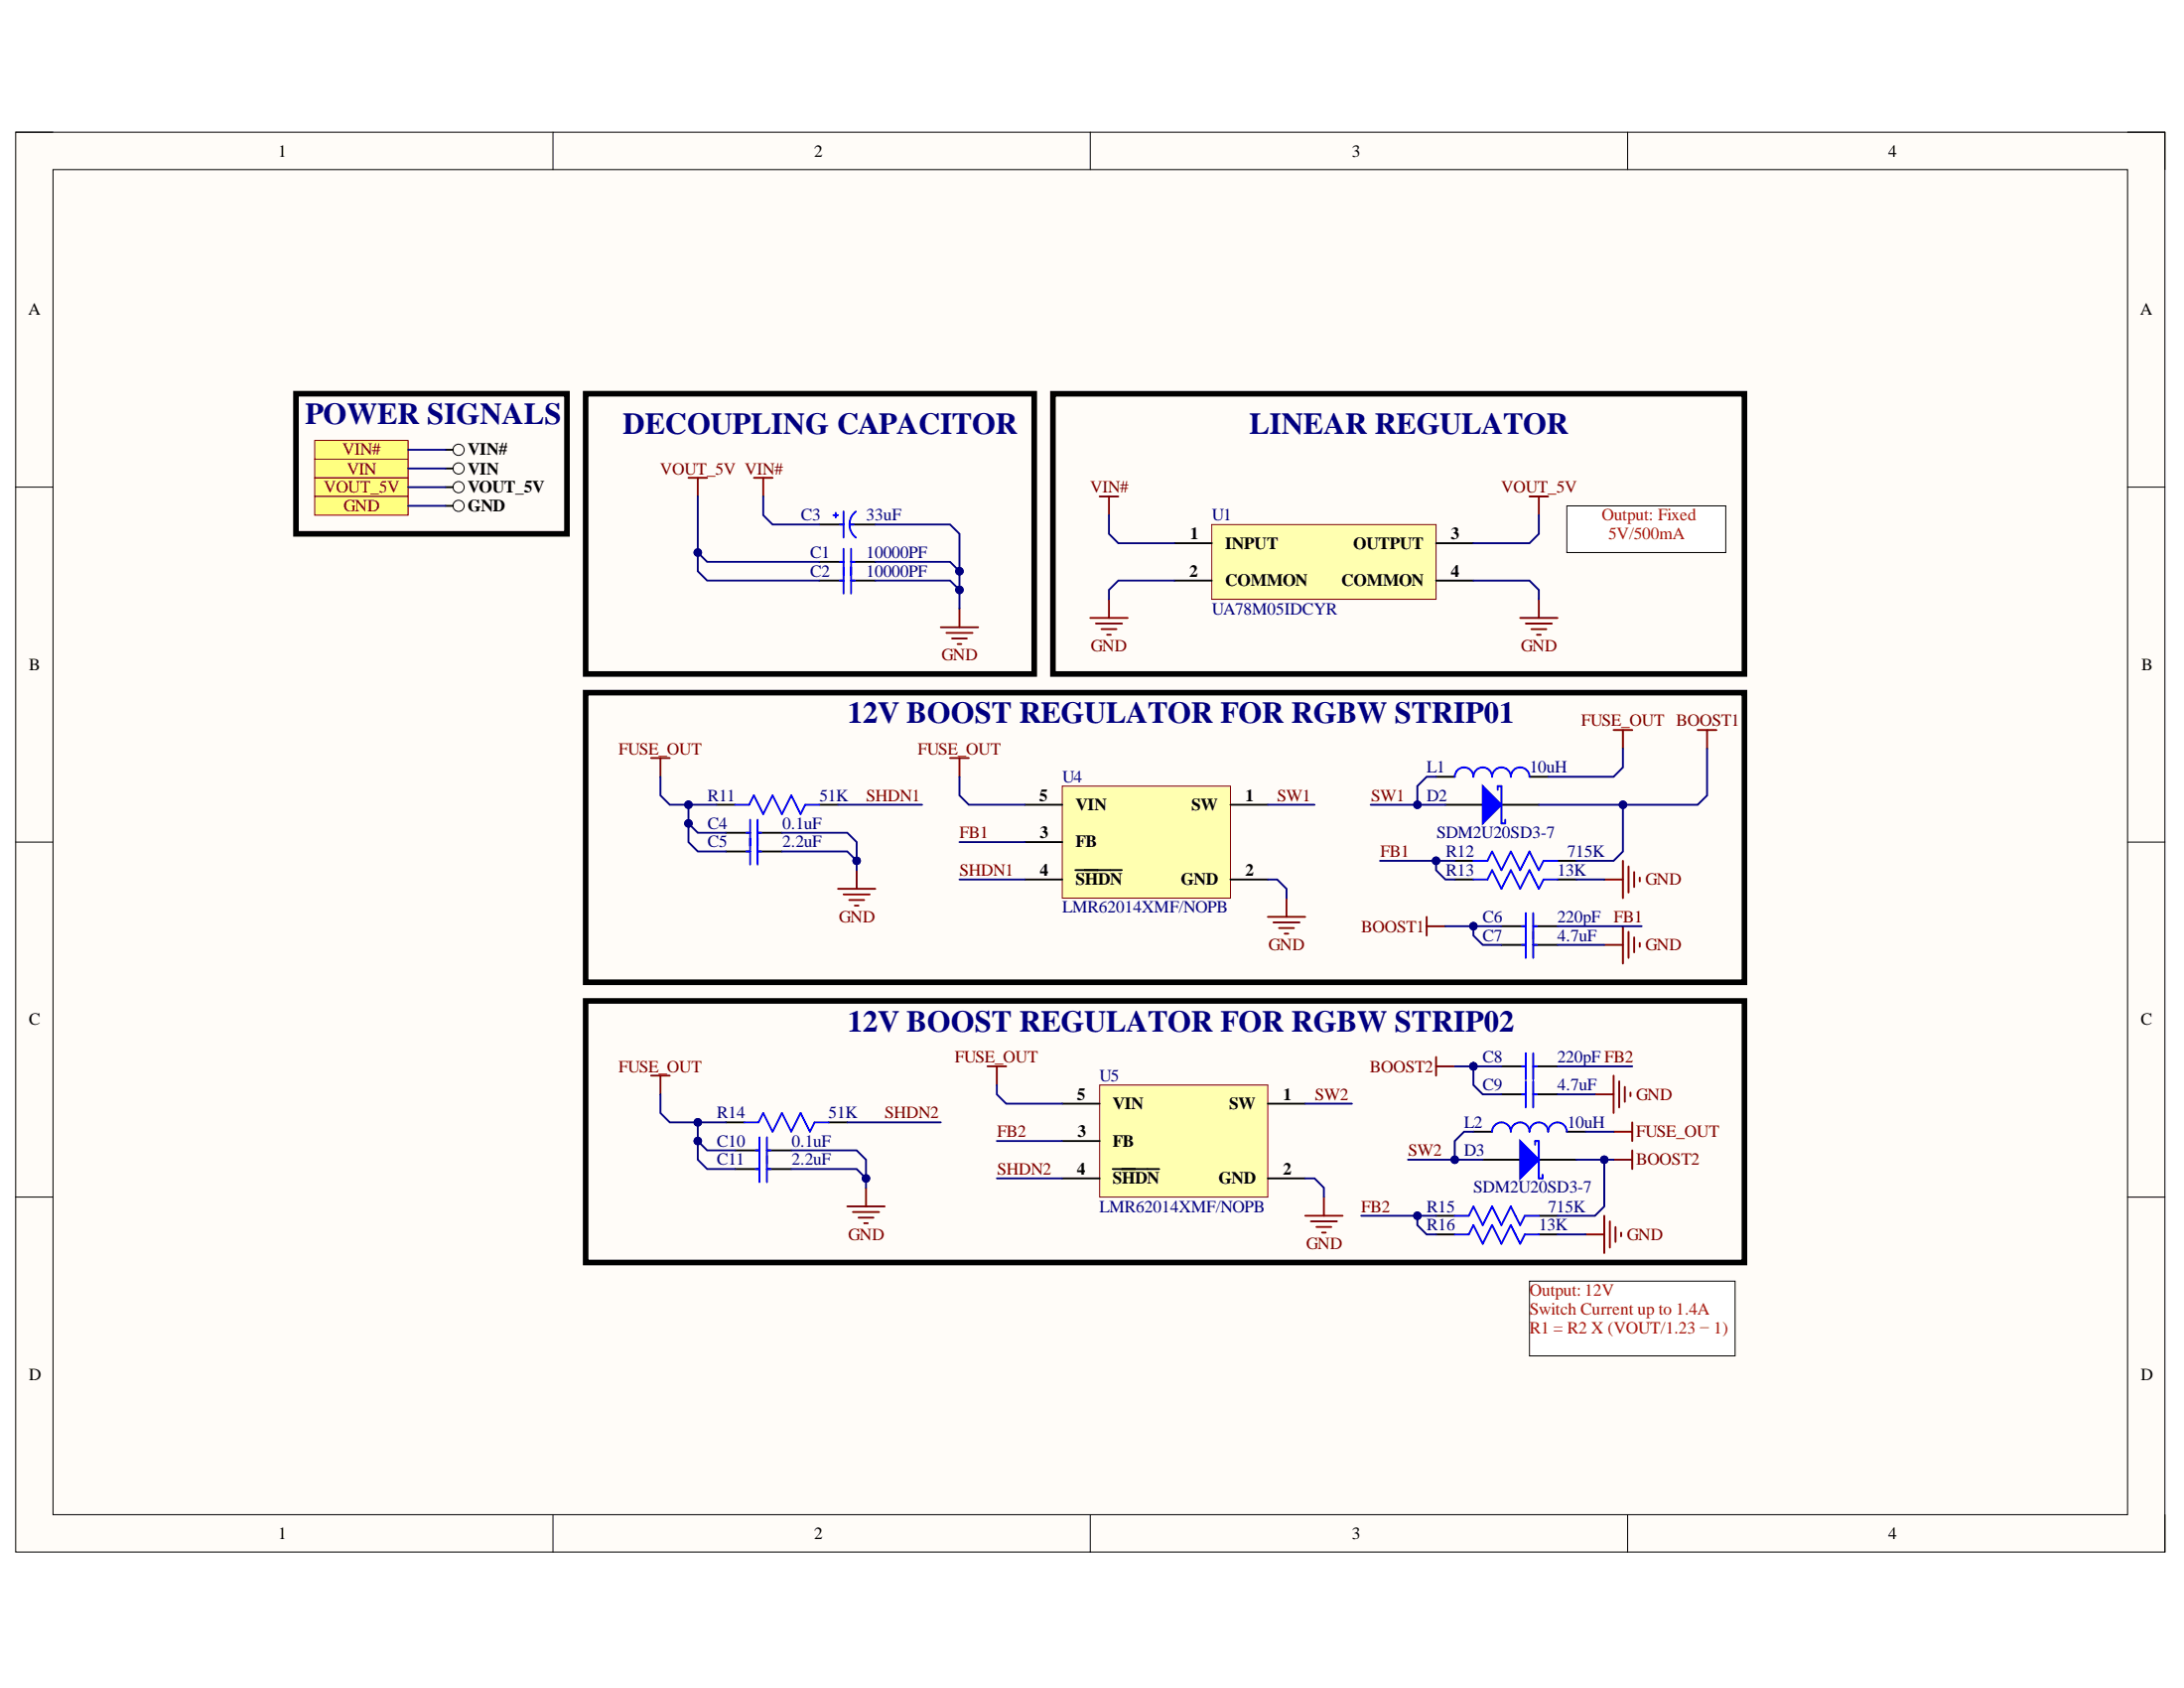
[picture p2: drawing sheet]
<svg xmlns="http://www.w3.org/2000/svg" width="279mm" height="216mm" viewBox="0 0 279 216" stroke-linecap="round" stroke-linejoin="round" font-family="sans-serif">
<path d="M2 16.9h275v181.6h-275z" fill-rule="evenodd" fill="#fffcf8"/>
<path d="M2 16.9h275v181.6h-275z" fill="none" stroke="#000" stroke-width=".13"/>
<path d="M6.8 21.7h265.4v172h-265.4z" fill-rule="evenodd" fill="#fffcf8"/>
<g fill="none" stroke="#000" stroke-width=".13">
<path d="M2 16.9h4.8M70.7 16.9v4.8M139.5 16.9v4.8M208.2 16.9v4.8M272.2 16.9h4.8v4.8M6.8 21.7h265.4v172h-265.4zM2 62.3h4.8M272.2 62.3h4.8M2 107.7h4.8M272.2 107.7h4.8M2 153.1h4.8M272.2 153.1h4.8"/>
<path d="M70.7 193.7v4.8M139.5 193.7v4.8M208.2 193.7v4.8M277 193.7v4.8"/>
</g>
<path d="M155 67.1h28.7v9.5h-28.7z" fill-rule="evenodd" fill="#ffffb0"/>
<path d="M155 67.1h28.7v9.5h-28.7z" fill="none" stroke="#800000" stroke-width=".13"/>
<path d="M150.2 69.5h4.8M150.2 74.3h4.8M183.7 69.5h4.8M183.7 74.3h4.8" fill="none" stroke="#000" stroke-width=".24"/>
<g fill="none" stroke="#800000" stroke-width=".24">
<path d="M88.1 61.1h2.4M89.3 61.1v2.4M96.4 61.1h2.4M97.6 61.1v2.4M122.7 77.8v2.4M139.5 79h4.8M140.2 79.8h3.3M140.7 63.5h2.4M141.9 63.5v2.4M141.9 76.6v2.4M194.5 79h4.8M195.2 79.8h3.3"/>
<path d="M195.7 63.5h2.4M196.9 63.5v2.4M196.9 76.6v2.4M120.4 80.2h4.7M121.1 80.9h3.3M121.8 81.7h1.9M122.5 82.4h.5M140.9 80.5h1.9M141.6 81.2h.5M195.9 80.5h1.9M196.6 81.2h.5"/>
</g>
<path d="M200.4 64.7h20.4v6h-20.4z" fill-rule="evenodd" fill="#fff"/>
<path d="M200.4 64.7h20.4v6h-20.4z" fill="none" stroke="#000" stroke-width=".13"/>
<path d="M37.9 50.4h34.6v17.9h-34.6zM74.9 50.4h57.4v35.8h-57.4zM134.7 50.4h88.5v35.8h-88.5z" fill="none" stroke="#000" stroke-width=".72"/>
<path d="M104.8 67.1h3.1M108.9 67.1h3.1" fill="none" stroke="#000" stroke-width=".24"/>
<path d="M106.6 65.9h.6M106.9 65.6v.6M107.4 67.1h.5M107.9 65.4v3.4M108.7 67.1h.5M109.5 65.4a2.11 2.11 0 0 0 0 3.4" fill="none" stroke="#00f" stroke-width=".24"/>
<path d="M40.3 61.1h11.9v2.4h-11.9z" fill-rule="evenodd" fill="#ffff80"/>
<path d="M40.3 61.1h11.9v2.4h-11.9z" fill="none" stroke="#800000" stroke-width=".13"/>
<circle cx="58.7" cy="62.3" r=".72" fill="none" stroke="#000" stroke-width=".13"/>
<path d="M57 62.3h1" fill="none" stroke="#000" stroke-width=".24"/>
<path d="M40.3 63.5h11.9v2.4h-11.9z" fill-rule="evenodd" fill="#ffff80"/>
<path d="M40.3 63.5h11.9v2.4h-11.9z" fill="none" stroke="#800000" stroke-width=".13"/>
<circle cx="58.7" cy="64.7" r=".72" fill="none" stroke="#000" stroke-width=".13"/>
<path d="M57 64.7h1" fill="none" stroke="#000" stroke-width=".24"/>
<path d="M40.3 56.3h11.9v2.4h-11.9z" fill-rule="evenodd" fill="#ffff80"/>
<path d="M40.3 56.3h11.9v2.4h-11.9z" fill="none" stroke="#800000" stroke-width=".13"/>
<circle cx="58.7" cy="57.5" r=".72" fill="none" stroke="#000" stroke-width=".13"/>
<path d="M57 57.5h1M104.8 71.9h3.1M104.8 74.3h3.1M108.9 71.9h3.1M108.9 74.3h3.1" fill="none" stroke="#000" stroke-width=".24"/>
<path d="M107.4 71.9h.5M107.4 74.3h.5M107.9 70.2v5.7M108.9 70.2v5.7M108.9 71.9h.5M108.9 74.3h.5" fill="none" stroke="#00f" stroke-width=".24"/>
<path d="M135.9 100.5h21.5v14.4h-21.5z" fill-rule="evenodd" fill="#ffffb0"/>
<path d="M135.9 100.5h21.5v14.4h-21.5z" fill="none" stroke="#800000" stroke-width=".13"/>
<path d="M183.7 99.4h2.4M195.7 99.4h2.4M131.1 102.9h4.8M131.1 112.5h4.8M131.1 107.7h4.8M137.6 111.3h5.9M157.4 102.9h4.8M157.4 112.5h4.8M184.9 102.9h4.8M192.1 102.9h4.8" fill="none" stroke="#000" stroke-width=".24"/>
<path d="M107.2 113.7h4.8M107.9 114.4h3.4M108.6 115.1h2M109.4 115.8h.4M109.6 111.3v2.4" fill="none" stroke="#800000" stroke-width=".24"/>
<path d="M186.1 99.4a1.19 1.19 0 0 1 1.2-1.3 1.19 1.19 0 0 1 1.2 1.3 1.19 1.19 0 0 1 1.2-1.3 1.19 1.19 0 0 1 1.2 1.3 1.2 1.2 0 0 1 1.2-1.3 1.2 1.2 0 0 1 1.2 1.3 1.19 1.19 0 0 1 1.2-1.3 1.19 1.19 0 0 1 1.2 1.3" fill="none" stroke="#00f" stroke-width=".24"/>
<path d="M189.7 100.5l2.4 2.4-2.4 2.4z" fill="#00f"/>
<g fill="none" stroke="#00f" stroke-width=".24">
<path d="M94.1 102.9h1.7l.6-1.2 1.2 2.4 1.2-2.4 1.2 2.4 1.2-2.4 1.2 2.4 .6-1.2h1.8M95.5 108.9h.5M95.5 106.5h.5M96 104.8v5.8M96.9 104.8v5.8M96.9 108.9h.5M96.9 106.5h.5M188.5 110.1h1.8l.6-1.2 1.2 2.4 1.2-2.4 1.2 2.4 1.2-2.4 1.2 2.4 .6-1.2h1.8M188.5 112.5h1.8l.6-1.2 1.2 2.4 1.2-2.4 1.2 2.4 1.2-2.4 1.2 2.4 .6-1.2h1.8M189.7 100.5l2.4 2.4-2.4 2.4zM191.6 101v-.5h.5v4.8h.5v-.5M194.7 118.5h.5"/>
<path d="M195.2 116.8v5.7M196.1 116.8v5.7M196.1 118.5h.5M194.7 120.9h.5M196.1 120.9h.5"/>
</g>
<g fill="none" stroke="#800000" stroke-width=".24">
<path d="M217.2 93.4h2.4M218.4 93.4v2.4M162.2 117.3h4.8M162.9 118h3.4M163.6 118.7h1.9M164.3 119.4h.5M164.6 114.9v2.4M182.5 117.3v2.4M182.5 118.5h2.4M205.2 112.5h2.4M207.6 110.1v4.8M207.6 118.5v4.7"/>
<path d="M208.3 110.8v3.4M208.3 119.2v3.3M209.1 111.5v2M209.1 119.9v1.9M209.8 112.2v.5M205.2 120.9h2.4M209.8 120.6v.5"/>
</g>
<path d="M74.9 88.6h148.3v37h-148.3z" fill="none" stroke="#000" stroke-width=".72"/>
<g fill="none" stroke="#000" stroke-width=".24">
<path d="M91.7 102.9h2.4M92.9 108.9h3.1M92.9 106.5h3.1M96.9 108.9h3.1M96.9 106.5h3.1M104.8 102.9h2.4M186.1 110.1h2.4M186.1 112.5h2.4M192.1 118.5h3.1M196.1 118.5h3.2M199.3 110.1h2.4M199.3 112.5h2.4"/>
<path d="M192.1 120.9h3.1M196.1 120.9h3.2"/>
</g>
<path d="M40.3 58.7h11.9v2.4h-11.9z" fill-rule="evenodd" fill="#ffff80"/>
<path d="M40.3 58.7h11.9v2.4h-11.9z" fill="none" stroke="#800000" stroke-width=".13"/>
<circle cx="58.7" cy="59.9" r=".72" fill="none" stroke="#000" stroke-width=".13"/>
<path d="M57 59.9h1" fill="none" stroke="#000" stroke-width=".24"/>
<path d="M195.7 163.9h26.3v9.5h-26.3z" fill-rule="evenodd" fill="#fff"/>
<path d="M195.7 163.9h26.3v9.5h-26.3z" fill="none" stroke="#000" stroke-width=".13"/>
<path d="M83.3 97h2.4M84.5 97v2.3M121.5 97h2.4M122.7 97v2.3M206.4 93.4h2.4M207.6 93.4v2.4" fill="none" stroke="#800000" stroke-width=".24"/>
<path d="M140.7 138.8h21.5v14.3h-21.5z" fill-rule="evenodd" fill="#ffffb0"/>
<path d="M140.7 138.8h21.5v14.3h-21.5z" fill="none" stroke="#800000" stroke-width=".13"/>
<path d="M135.9 141.2h4.8M135.9 150.7h4.8M135.9 145.9h4.8M142.4 149.5h5.9M162.2 141.2h4.8M162.2 150.7h4.8M188.5 144.8h2.4M189.7 148.3h4.8M196.9 148.3h4.8M200.4 144.8h2.4" fill="none" stroke="#000" stroke-width=".24"/>
<g fill="none" stroke="#800000" stroke-width=".24">
<path d="M204 140h2.4M206.4 137.6v4.8M207.1 138.3v3.3M207.9 139v1.9M208.6 139.7v.5M108.4 154.3h4.8M109.1 155h3.4M109.8 155.7h1.9M110.6 156.5h.4M110.8 151.9v2.4M167 155.5h4.8M167.7 156.2h3.3"/>
<path d="M168.4 156.9h1.9M169.1 157.7h.5M169.4 153.1v2.4M202.8 157.9h2.4M205.2 155.5v4.8M206 156.2v3.4M206.7 156.9v1.9M207.4 157.7v.4"/>
</g>
<path d="M74.9 128h148.3v33.5h-148.3z" fill="none" stroke="#000" stroke-width=".72"/>
<path d="M190.9 144.8a1.2 1.2 0 0 1 1.2-1.2 1.2 1.2 0 0 1 1.2 1.2 1.19 1.19 0 0 1 1.2-1.2 1.19 1.19 0 0 1 1.2 1.2 1.19 1.19 0 0 1 1.2-1.2 1.19 1.19 0 0 1 1.2 1.2 1.19 1.19 0 0 1 1.2-1.2 1.19 1.19 0 0 1 1.1 1.2" fill="none" stroke="#00f" stroke-width=".24"/>
<path d="M194.5 145.9l2.4 2.4-2.4 2.4z" fill="#00f"/>
<g fill="none" stroke="#00f" stroke-width=".24">
<path d="M194.7 136.4h.5M194.7 140h.5M195.2 134.7v3.4M195.2 138.3v3.3M196.1 134.7v3.4M196.1 138.3v3.3M196.1 136.4h.5M196.1 140h.5M95.2 143.6h1.8l.6-1.2 1.2 2.3 1.2-2.3 1.2 2.3 1.2-2.3 1.2 2.3 .6-1.1h1.8M96.7 149.5h.5M96.7 147.1h.5M97.2 145.5v5.7"/>
<path d="M98.1 145.5v5.7M98.1 149.5h.5M98.1 147.1h.5M186.1 155.5h1.8l.6-1.2 1.2 2.4 1.2-2.4 1.2 2.4 1.2-2.4 1.2 2.4 .6-1.2h1.8M186.1 157.9h1.8l.6-1.2 1.2 2.4 1.2-2.4 1.2 2.4 1.2-2.4 1.2 2.4 .6-1.2h1.8M194.5 145.9l2.4 2.4-2.4 2.4zM196.4 146.4v-.5h.5v4.8h.4v-.5"/>
</g>
<g fill="none" stroke="#000" stroke-width=".24">
<path d="M192.1 136.4h3.1M192.1 140h3.1M196.1 136.4h3.2M196.1 140h3.2M92.9 143.6h2.3M94.1 149.5h3.1M94.1 147.1h3.1M98.1 149.5h3.1M98.1 147.1h3.1M106 143.6h2.4M183.7 155.5h2.4M183.7 157.9h2.4"/>
<path d="M196.9 155.5h2.4M196.9 157.9h2.4"/>
</g>
<path d="M83.3 137.6h2.4M84.5 137.6v2.4M126.3 136.4h2.4M127.5 136.4v2.4M183.7 135.2v2.4M183.7 136.4h2.4M206.4 148.3h2.4M206.4 144.8h2.4M208.8 143.6v2.3M208.8 147.1v2.4" fill="none" stroke="#800000" stroke-width=".24"/>
<path d="M207.6 102.9v6l-1.2 1.2h-4.7" fill="none" stroke="#000080" stroke-width=".24"/>
<circle cx="207.6" cy="102.9" r=".48" fill="#000080"/>
<circle cx="207.6" cy="102.9" r=".48" fill="none" stroke="#000080" stroke-width=".13"/>
<path d="M52.2 59.9h4.8M52.2 57.5h4.8M52.2 64.7h4.8M52.2 62.3h4.8M84.5 140v2.4l1.2 1.2h7.2" fill="none" stroke="#000080" stroke-width=".24"/>
<circle cx="89.3" cy="143.6" r=".48" fill="#000080"/>
<circle cx="89.3" cy="143.6" r=".48" fill="none" stroke="#000080" stroke-width=".13"/>
<path d="M84.5 99.3v2.4l1.2 1.2h6" fill="none" stroke="#000080" stroke-width=".24"/>
<circle cx="88.1" cy="102.9" r=".48" fill="#000080"/>
<circle cx="88.1" cy="102.9" r=".48" fill="none" stroke="#000080" stroke-width=".13"/>
<path d="M88.1 105.3v2.4l1.2 1.2h3.6" fill="none" stroke="#000080" stroke-width=".24"/>
<circle cx="88.1" cy="105.3" r=".48" fill="#000080"/>
<circle cx="88.1" cy="105.3" r=".48" fill="none" stroke="#000080" stroke-width=".13"/>
<path d="M88.1 102.9v2.4l1.2 1.2h3.6" fill="none" stroke="#000080" stroke-width=".24"/>
<circle cx="88.1" cy="102.9" r=".48" fill="#000080"/>
<circle cx="88.1" cy="102.9" r=".48" fill="none" stroke="#000080" stroke-width=".13"/>
<circle cx="88.1" cy="105.3" r=".48" fill="#000080"/>
<circle cx="88.1" cy="105.3" r=".48" fill="none" stroke="#000080" stroke-width=".13"/>
<path d="M89.3 145.9v2.4l1.2 1.2h3.6" fill="none" stroke="#000080" stroke-width=".24"/>
<circle cx="89.3" cy="145.9" r=".48" fill="#000080"/>
<circle cx="89.3" cy="145.9" r=".48" fill="none" stroke="#000080" stroke-width=".13"/>
<path d="M89.3 143.6v2.3l1.2 1.2h3.6" fill="none" stroke="#000080" stroke-width=".24"/>
<circle cx="89.3" cy="143.6" r=".48" fill="#000080"/>
<circle cx="89.3" cy="143.6" r=".48" fill="none" stroke="#000080" stroke-width=".13"/>
<circle cx="89.3" cy="145.9" r=".48" fill="#000080"/>
<circle cx="89.3" cy="145.9" r=".48" fill="none" stroke="#000080" stroke-width=".13"/>
<path d="M89.3 63.5v9.6l1.2 1.2h14.3" fill="none" stroke="#000080" stroke-width=".24"/>
<circle cx="89.3" cy="70.7" r=".48" fill="#000080"/>
<circle cx="89.3" cy="70.7" r=".48" fill="none" stroke="#000080" stroke-width=".13"/>
<path d="M89.3 70.7l1.2 1.2h14.3" fill="none" stroke="#000080" stroke-width=".24"/>
<circle cx="89.3" cy="70.7" r=".48" fill="#000080"/>
<circle cx="89.3" cy="70.7" r=".48" fill="none" stroke="#000080" stroke-width=".13"/>
<path d="M97.6 63.5v2.4l1.2 1.2h6M100 108.9h8.4l1.2 1.2" fill="none" stroke="#000080" stroke-width=".24"/>
<circle cx="109.6" cy="110.1" r=".48" fill="#000080"/>
<circle cx="109.6" cy="110.1" r=".48" fill="none" stroke="#000080" stroke-width=".13"/>
<path d="M100 106.5h8.4l1.2 1.2v3.6" fill="none" stroke="#000080" stroke-width=".24"/>
<circle cx="109.6" cy="110.1" r=".48" fill="#000080"/>
<circle cx="109.6" cy="110.1" r=".48" fill="none" stroke="#000080" stroke-width=".13"/>
<path d="M101.2 149.5h8.4l1.2 1.2" fill="none" stroke="#000080" stroke-width=".24"/>
<circle cx="110.8" cy="150.7" r=".48" fill="#000080"/>
<circle cx="110.8" cy="150.7" r=".48" fill="none" stroke="#000080" stroke-width=".13"/>
<path d="M101.2 147.1h8.4l1.2 1.2v3.6" fill="none" stroke="#000080" stroke-width=".24"/>
<circle cx="110.8" cy="150.7" r=".48" fill="#000080"/>
<circle cx="110.8" cy="150.7" r=".48" fill="none" stroke="#000080" stroke-width=".13"/>
<path d="M112 74.3h9.5l1.2 1.2M107.2 102.9h10.8M108.4 143.6h12" fill="none" stroke="#000080" stroke-width=".24"/>
<circle cx="122.7" cy="75.5" r=".48" fill="#000080"/>
<circle cx="122.7" cy="75.5" r=".48" fill="none" stroke="#000080" stroke-width=".13"/>
<path d="M112 71.9h9.5l1.2 1.2v4.7" fill="none" stroke="#000080" stroke-width=".24"/>
<circle cx="122.7" cy="75.5" r=".48" fill="#000080"/>
<circle cx="122.7" cy="75.5" r=".48" fill="none" stroke="#000080" stroke-width=".13"/>
<circle cx="122.7" cy="73.1" r=".48" fill="#000080"/>
<circle cx="122.7" cy="73.1" r=".48" fill="none" stroke="#000080" stroke-width=".13"/>
<path d="M112 67.1h9.5l1.2 1.2v4.8" fill="none" stroke="#000080" stroke-width=".24"/>
<circle cx="122.7" cy="73.1" r=".48" fill="#000080"/>
<circle cx="122.7" cy="73.1" r=".48" fill="none" stroke="#000080" stroke-width=".13"/>
<g fill="none" stroke="#000080" stroke-width=".24">
<path d="M141.9 65.9v2.4l1.2 1.2h7.1M150.2 74.3h-7.1l-1.2 1.2v1.1M122.7 99.3v2.4l1.2 1.2h7.2M122.7 112.5h8.4M122.7 107.7h8.4M162.2 112.5h1.2l1.2 1.2v1.2M162.2 102.9h6M127.5 138.8v1.2l1.2 1.2h7.2M127.5 150.7h8.4M127.5 145.9h8.4M167 150.7h1.2l1.2 1.2v1.2M167 141.2h6"/>
<path d="M174.1 155.5h9.6"/>
</g>
<circle cx="181.3" cy="155.5" r=".48" fill="#000080"/>
<circle cx="181.3" cy="155.5" r=".48" fill="none" stroke="#000080" stroke-width=".13"/>
<path d="M183.7 99.4h-1.2l-1.2 1.1v2.4h-5.9" fill="none" stroke="#000080" stroke-width=".24"/>
<circle cx="181.3" cy="102.9" r=".48" fill="#000080"/>
<circle cx="181.3" cy="102.9" r=".48" fill="none" stroke="#000080" stroke-width=".13"/>
<path d="M176.5 110.1h9.6" fill="none" stroke="#000080" stroke-width=".24"/>
<circle cx="183.7" cy="110.1" r=".48" fill="#000080"/>
<circle cx="183.7" cy="110.1" r=".48" fill="none" stroke="#000080" stroke-width=".13"/>
<path d="M188.5 144.8h-1.2l-1.2 1.1v2.4h-6" fill="none" stroke="#000080" stroke-width=".24"/>
<circle cx="186.1" cy="148.3" r=".48" fill="#000080"/>
<circle cx="186.1" cy="148.3" r=".48" fill="none" stroke="#000080" stroke-width=".13"/>
<path d="M181.3 155.5v1.2l1.2 1.2h1.2" fill="none" stroke="#000080" stroke-width=".24"/>
<circle cx="181.3" cy="155.5" r=".48" fill="#000080"/>
<circle cx="181.3" cy="155.5" r=".48" fill="none" stroke="#000080" stroke-width=".13"/>
<path d="M181.3 102.9h3.6" fill="none" stroke="#000080" stroke-width=".24"/>
<circle cx="181.3" cy="102.9" r=".48" fill="#000080"/>
<circle cx="181.3" cy="102.9" r=".48" fill="none" stroke="#000080" stroke-width=".13"/>
<path d="M183.7 110.1v1.2l1.2 1.2h1.2" fill="none" stroke="#000080" stroke-width=".24"/>
<circle cx="183.7" cy="110.1" r=".48" fill="#000080"/>
<circle cx="183.7" cy="110.1" r=".48" fill="none" stroke="#000080" stroke-width=".13"/>
<path d="M184.9 118.5h7.2" fill="none" stroke="#000080" stroke-width=".24"/>
<circle cx="188.5" cy="118.5" r=".48" fill="#000080"/>
<circle cx="188.5" cy="118.5" r=".48" fill="none" stroke="#000080" stroke-width=".13"/>
<path d="M186.1 148.3h3.6" fill="none" stroke="#000080" stroke-width=".24"/>
<circle cx="186.1" cy="148.3" r=".48" fill="#000080"/>
<circle cx="186.1" cy="148.3" r=".48" fill="none" stroke="#000080" stroke-width=".13"/>
<path d="M186.1 136.4h2.4" fill="none" stroke="#000080" stroke-width=".24"/>
<circle cx="188.5" cy="136.4" r=".48" fill="#000080"/>
<circle cx="188.5" cy="136.4" r=".48" fill="none" stroke="#000080" stroke-width=".13"/>
<path d="M188.5 136.4v2.4l1.2 1.2h2.4" fill="none" stroke="#000080" stroke-width=".24"/>
<circle cx="188.5" cy="136.4" r=".48" fill="#000080"/>
<circle cx="188.5" cy="136.4" r=".48" fill="none" stroke="#000080" stroke-width=".13"/>
<path d="M188.5 136.4h3.6" fill="none" stroke="#000080" stroke-width=".24"/>
<circle cx="188.5" cy="136.4" r=".48" fill="#000080"/>
<circle cx="188.5" cy="136.4" r=".48" fill="none" stroke="#000080" stroke-width=".13"/>
<path d="M188.5 118.5v1.2l1.2 1.2h2.4" fill="none" stroke="#000080" stroke-width=".24"/>
<circle cx="188.5" cy="118.5" r=".48" fill="#000080"/>
<circle cx="188.5" cy="118.5" r=".48" fill="none" stroke="#000080" stroke-width=".13"/>
<path d="M188.5 74.3h7.2l1.2 1.2v1.1M196.9 65.9v2.4l-1.2 1.2h-7.2M218.4 95.8v5.9l-1.2 1.2h-20.3" fill="none" stroke="#000080" stroke-width=".24"/>
<circle cx="207.6" cy="102.9" r=".48" fill="#000080"/>
<circle cx="207.6" cy="102.9" r=".48" fill="none" stroke="#000080" stroke-width=".13"/>
<path d="M207.6 95.8v2.3l-1.2 1.3h-8.3M199.3 157.9h3.5M205.2 148.3v6l-1.2 1.2h-4.7" fill="none" stroke="#000080" stroke-width=".24"/>
<circle cx="205.2" cy="148.3" r=".48" fill="#000080"/>
<circle cx="205.2" cy="148.3" r=".48" fill="none" stroke="#000080" stroke-width=".13"/>
<path d="M199.3 118.5h10.7M199.3 140h4.7M199.3 136.4h9.5M199.3 120.9h5.9M201.7 148.3h4.7" fill="none" stroke="#000080" stroke-width=".24"/>
<circle cx="205.2" cy="148.3" r=".48" fill="#000080"/>
<circle cx="205.2" cy="148.3" r=".48" fill="none" stroke="#000080" stroke-width=".13"/>
<path d="M201.7 112.5h3.5M202.8 144.8h3.6" fill="none" stroke="#000080" stroke-width=".24"/>
<g font-size="3.9" fill="#000080">
<text x="39.1" y="54.2">POWER SIGNALS</text>
<text x="79.7" y="55.5">DECOUPLING CAPACITOR</text>
<text x="159.8" y="55.5">LINEAR REGULATOR</text>
<text x="108.5" y="92.5">12V BOOST REGULATOR FOR RGBW STRIP01</text>
<text x="108.5" y="132">12V BOOST REGULATOR FOR RGBW STRIP02</text>
</g>
<g font-size="2.2">
<text x="35.6" y="20">1</text>
<text x="104.1" y="20">2</text>
<text x="173" y="20">3</text>
<text x="241.6" y="20">4</text>
<text x="3.6" y="40.3">A</text>
<text x="273.8" y="40.3">A</text>
<text x="59.8" y="58.2">VIN#</text>
<text x="59.8" y="63">VOUT_5V</text>
<text x="59.8" y="65.4">GND</text>
<text x="59.8" y="60.7">VIN</text>
<text x="152.2" y="69">1</text>
<text x="156.7" y="70.2">INPUT</text>
<text x="173.1" y="70.2">OUTPUT</text>
<text x="185.6" y="69">3</text>
<text x="152.2" y="73.7">2</text>
<text x="156.7" y="74.9">COMMON</text>
<text x="171.6" y="74.9">COMMON</text>
<text x="185.6" y="73.7">4</text>
<text x="3.7" y="85.7">B</text>
<text x="274" y="85.7">B</text>
<text x="133" y="102.5">5</text>
<text x="133.1" y="107.2">3</text>
<text x="137.6" y="103.7">VIN</text>
<text x="152.4" y="103.7">SW</text>
<text x="159.3" y="102.5">1</text>
<text x="133.1" y="112">4</text>
<text x="137.6" y="108.4">FB</text>
<text x="137.6" y="113.2">SHDN</text>
<text x="151.1" y="113.2">GND</text>
<text x="159.3" y="112">2</text>
<text x="3.7" y="131.1">C</text>
<text x="273.9" y="131.1">C</text>
<text x="137.8" y="140.7">5</text>
<text x="142.4" y="141.8">VIN</text>
<text x="157.2" y="141.8">SW</text>
<text x="164.2" y="140.7">1</text>
<text x="137.9" y="145.5">3</text>
<text x="142.4" y="146.7">FB</text>
<text x="137.8" y="150.2">4</text>
<text x="142.4" y="151.4">SHDN</text>
<text x="155.9" y="151.4">GND</text>
<text x="164.2" y="150.2">2</text>
<text x="3.7" y="176.5">D</text>
<text x="273.9" y="176.5">D</text>
<text x="35.6" y="196.8">1</text>
<text x="104.1" y="196.8">2</text>
<text x="173" y="196.8">3</text>
<text x="241.6" y="196.8">4</text>
</g>
<g font-size="2.2" fill="#800000">
<text x="43.8" y="58.2">VIN#</text>
<text x="41.4" y="63">VOUT_5V</text>
<text x="44" y="65.4">GND</text>
<text x="44.4" y="60.7">VIN</text>
<text x="84.4" y="60.7">VOUT_5V VIN#</text>
<text x="139.5" y="63">VIN#</text>
<text x="192.1" y="63">VOUT_5V</text>
<text x="139.6" y="83.3">GND</text>
<text x="194.6" y="83.3">GND</text>
<text x="120.5" y="84.5">GND</text>
<text x="202.3" y="92.8">FUSE_OUT BOOST1</text>
<text x="79.1" y="96.5">FUSE_OUT</text>
<text x="117.4" y="96.5">FUSE_OUT</text>
<text x="110.8" y="102.5">SHDN1</text>
<text x="122.7" y="107.2">FB1</text>
<text x="163.4" y="102.5">SW1</text>
<text x="175.4" y="102.5">SW1</text>
<text x="122.7" y="112">SHDN1</text>
<text x="176.6" y="109.6">FB1</text>
<text x="210.5" y="113.2">GND</text>
<text x="107.4" y="117.9">GND</text>
<text x="174.1" y="119.2">BOOST1</text>
<text x="206.4" y="117.9">FB1</text>
<text x="162.3" y="121.6">GND</text>
<text x="210.5" y="121.6">GND</text>
<text x="79.1" y="137.1">FUSE_OUT</text>
<text x="122.1" y="135.9">FUSE_OUT</text>
<text x="175.2" y="137.1">BOOST2</text>
<text x="113.2" y="143">SHDN2</text>
<text x="168.2" y="140.7">SW2</text>
<text x="209.3" y="140.7">GND</text>
<text x="127.6" y="145.5">FB2</text>
<text x="180.1" y="147.8">SW2</text>
<text x="209.3" y="149">BOOST2</text>
<text x="209.3" y="145.5">FUSE_OUT</text>
<text x="127.6" y="150.2">SHDN2</text>
<text x="174.1" y="155">FB2</text>
<text x="108.5" y="158.6">GND</text>
<text x="167.1" y="159.7">GND</text>
<text x="208.1" y="158.6">GND</text>
</g>
<g font-size="2.2" fill="#000080">
<text x="102.5" y="66.6">C3</text>
<text x="103.6" y="71.4">C1</text>
<text x="110.8" y="66.6">33uF</text>
<text x="110.8" y="71.4">10000PF</text>
<text x="155" y="66.6">U1</text>
<text x="103.6" y="73.7">C2</text>
<text x="110.8" y="73.7">10000PF</text>
<text x="155" y="78.6">UA78M05IDCYR</text>
<text x="135.9" y="100">U4</text>
<text x="182.5" y="98.8">L1</text>
<text x="195.7" y="98.8">10uH</text>
<text x="90.5" y="102.5">R11</text>
<text x="90.5" y="106">C4</text>
<text x="100.1" y="106">0.1uF</text>
<text x="104.8" y="102.5">51K</text>
<text x="182.5" y="102.5">D2</text>
<text x="183.8" y="107.2">SDM2U20SD3-7</text>
<text x="90.5" y="108.4">C5</text>
<text x="100.1" y="108.4">2.2uF</text>
<text x="185" y="109.6">R12</text>
<text x="185" y="112">R13</text>
<text x="199.2" y="112">13K</text>
<text x="200.5" y="109.6">715K</text>
<text x="135.9" y="116.7">LMR62014XMF/NOPB</text>
<text x="189.7" y="117.9">C6</text>
<text x="199.2" y="117.9">220pF</text>
<text x="189.7" y="120.4">C7</text>
<text x="199.2" y="120.4">4.7uF</text>
<text x="189.7" y="135.9">C8</text>
<text x="199.2" y="135.9">220pF FB2</text>
<text x="91.7" y="143">R14</text>
<text x="106" y="143">51K</text>
<text x="140.7" y="138.3">U5</text>
<text x="189.7" y="139.5">C9</text>
<text x="199.2" y="139.5">4.7uF</text>
<text x="91.7" y="149">C11</text>
<text x="91.7" y="146.7">C10</text>
<text x="101.3" y="149">2.2uF</text>
<text x="101.3" y="146.7">0.1uF</text>
<text x="187.3" y="144.3">L2</text>
<text x="187.3" y="147.8">D3</text>
<text x="200.5" y="144.3">10uH</text>
<text x="140.7" y="155">LMR62014XMF/NOPB</text>
<text x="182.5" y="155">R15</text>
<text x="188.5" y="152.6">SDM2U20SD3-7</text>
<text x="198.1" y="155">715K</text>
<text x="182.5" y="157.4">R16</text>
<text x="196.9" y="157.4">13K</text>
</g>
<g font-size="2.2" fill="#f00">
<text x="204.9" y="66.6">Output: Fixed</text>
<text x="205.7" y="69">5V/500mA</text>
<text x="195.7" y="165.7">Output: 12V</text>
<text x="195.7" y="168.1">Switch Current up to 1.4A</text>
<text x="195.7" y="170.6">R1 = R2 X (VOUT/1.23 − 1)</text>
</g>
</svg>
